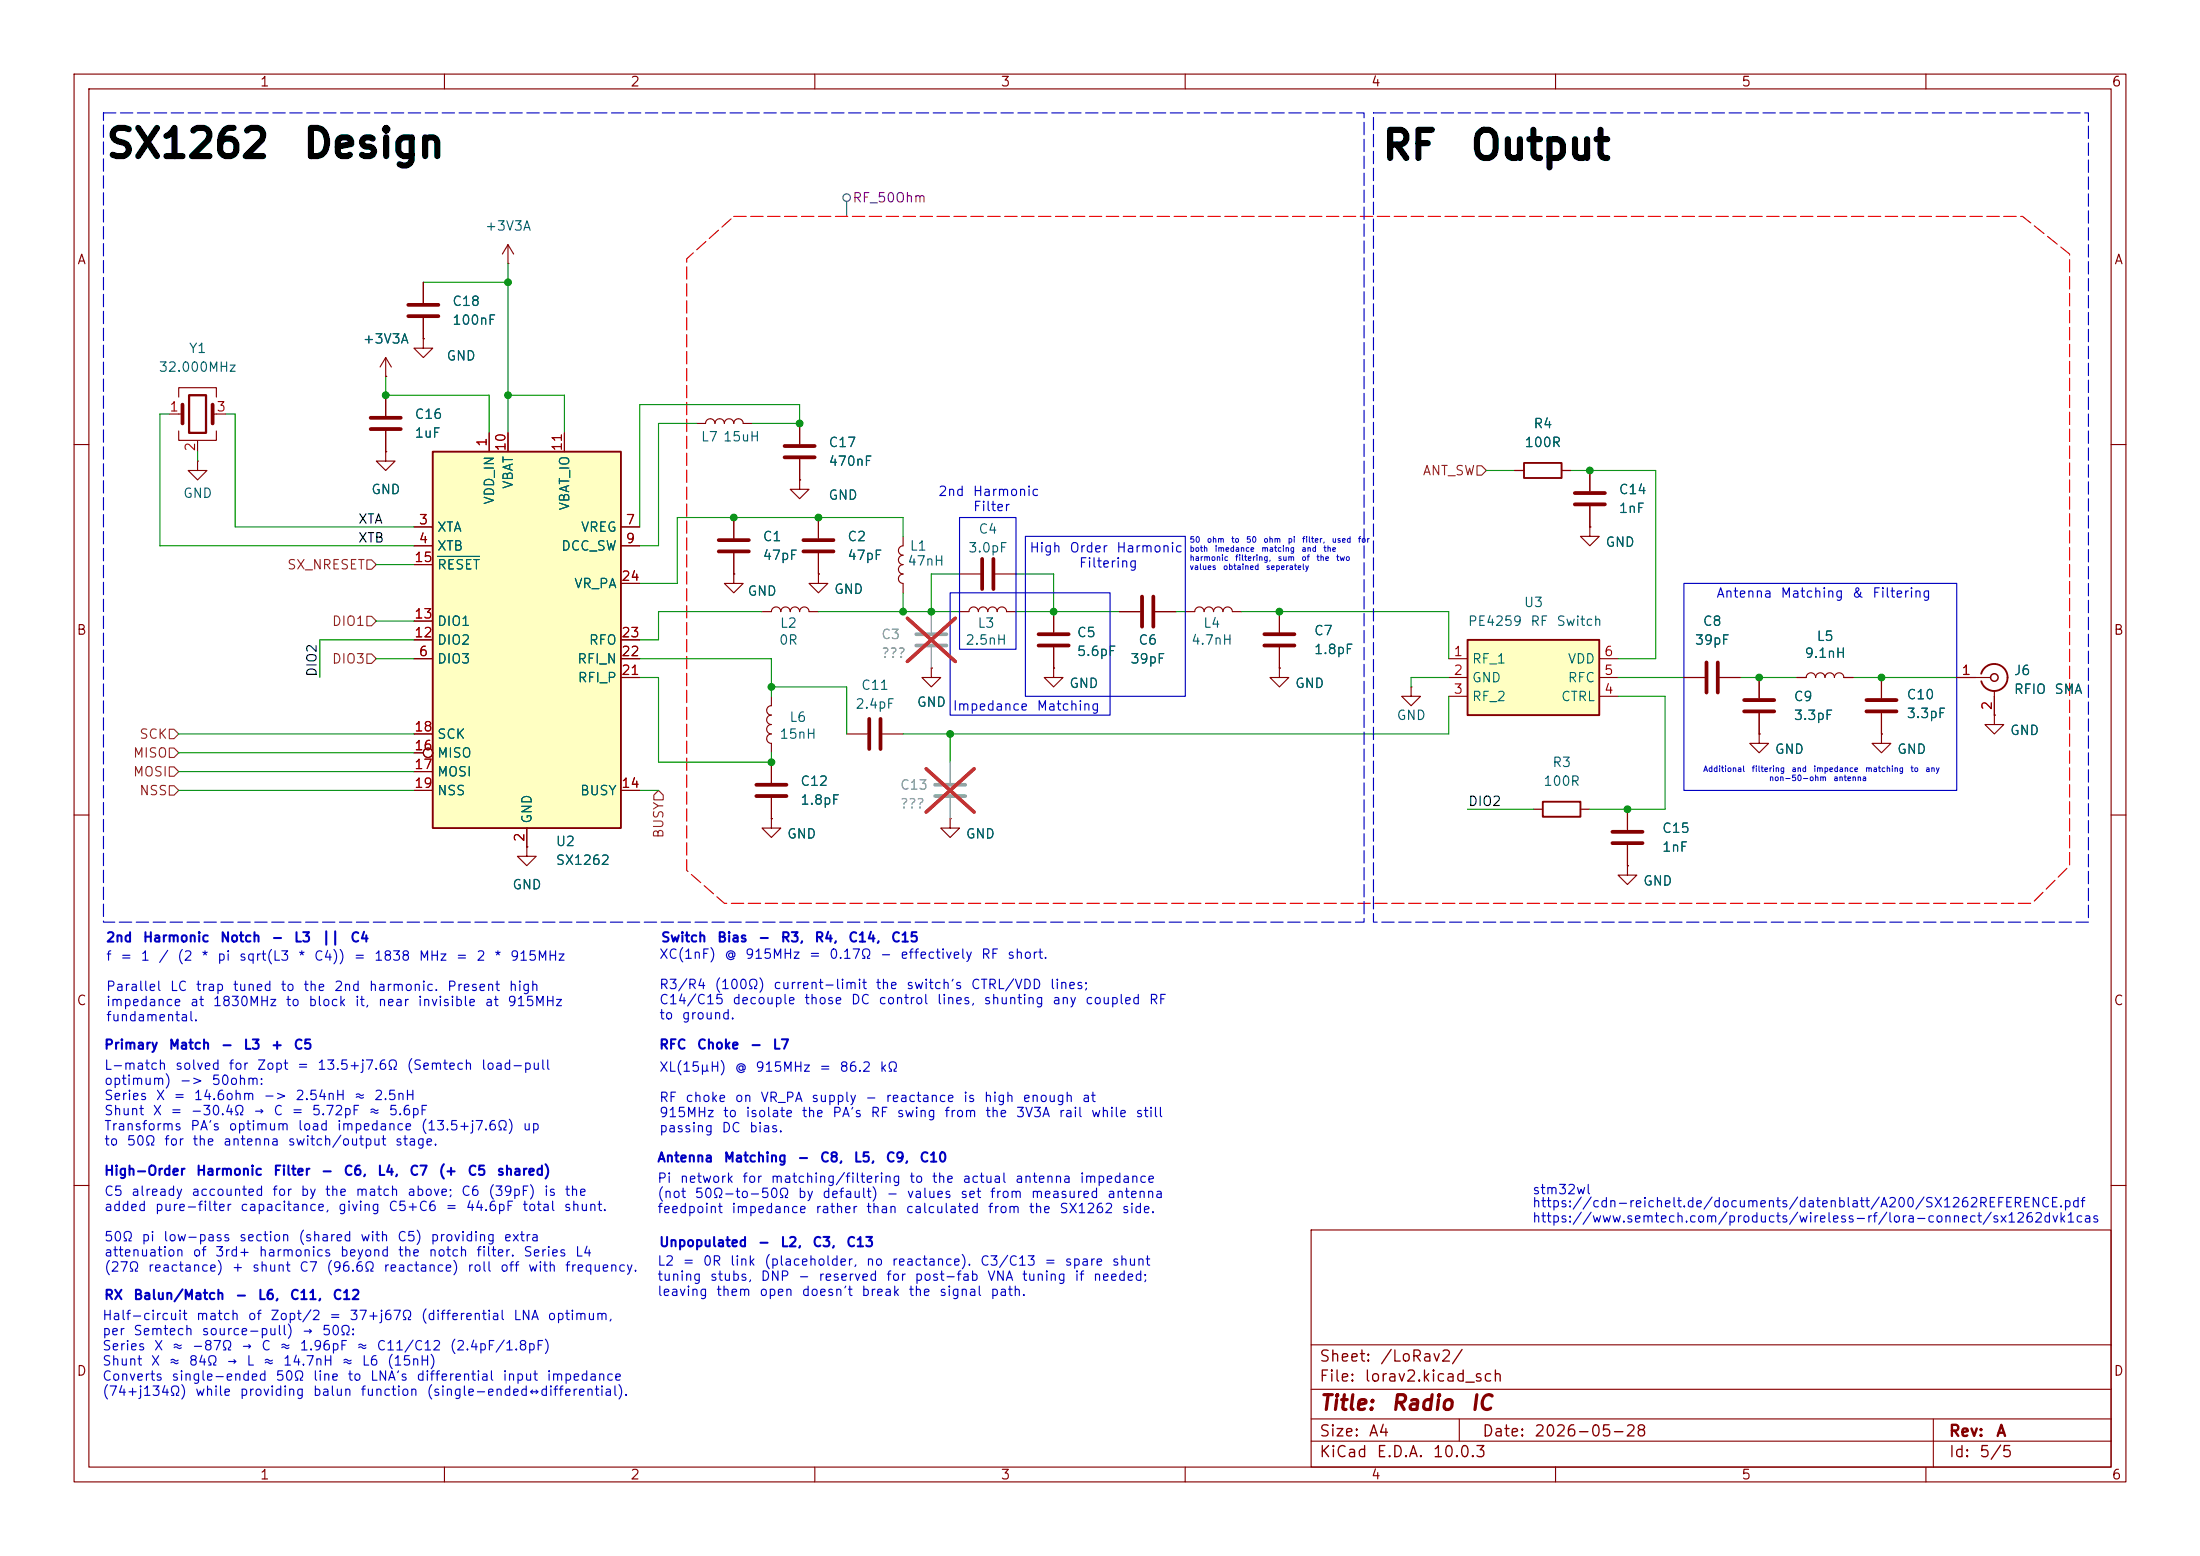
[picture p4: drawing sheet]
<svg xmlns="http://www.w3.org/2000/svg" width="297mm" height="210mm" viewBox="0 0 297 210" stroke-linecap="round" stroke-linejoin="round" font-family="sans-serif">
<g fill="none" stroke="#840000" stroke-width=".15">
<path d="M10 10h277v190h-277zM12 12h273v186h-273zM60 10v2M110 10v2M160 10v2M210 10v2M260 10v2M22.9 55.9h1.7M24.1 53.6v-1.3h5.1v1.3M24.1 58.2v1.2h5.1v-1.2M26.7 59.4v1.6M28.7 55.9h1.8"/>
<path d="M10 60h2M121.9 77.5a.63 .63 0 0 0-.6 .6 .63 .63 0 0 0 .6 .6v1.3M121.9 72.4v1.3a.64 .64 0 0 0-.6 .6 .64 .64 0 0 0 .6 .6 .64 .64 0 0 0-.6 .7 .64 .64 0 0 0 .6 .6 .63 .63 0 0 0-.6 .6 .63 .63 0 0 0 .6 .7M129.5 77.5h2.8M134.4 77.5h2.8M214.6 63.5v2.8M214.6 68.3v2.8M285 60h2M114.3 99.1h2.8M119.1 99.1h2.8M125.7 90.2v1.2h1.3l-1.3 1.3-1.2-1.3h1.2M125.7 90.2h.1"/>
<path d="M254 99.1v1.2h1.3l-1.3 1.3-1.3-1.3h1.3M254 99.1h.1M254 91.4v2.8M254 96.3v2.8M10 110h2M285 110h2M10 160h2M177 166h108v32h-108zM285 160h2M60 198v2M110 198v2M160 198v2"/>
<path d="M177 194.5h108M177 191.5h108M177 187.5h108M177 181.5h108M197 191.5v3M210 198v2M260 198v2M261 191.5v6.5"/>
</g>
<path d="M24.6 54.6v2.6M28.7 54.6v2.6M132.6 75.4v4.1M134.1 75.4v4.1M212.6 66.5h4.1M212.6 68.1h4.1M117.3 97v4.1M118.9 97v4.1M252 94.5h4M252 96h4" fill="none" stroke="#840000" stroke-width=".51"/>
<path d="M25.5 53.3h2.3v5.1h-2.3z" fill="none" stroke="#840000" stroke-width=".3"/>
<path d="M123.7 85.6h4.1M123.7 87.1h4.1" fill="none" stroke="#a1a1a1" stroke-width=".51"/>
<path d="M125.7 82.6v2.7M125.7 87.4v2.8" fill="none" stroke="#a1a1a1" stroke-width=".15"/>
<path d="M122.5 83.4l6.5 5.9M129 83.4l-6.5 5.9" fill="none" stroke="#e12e31" stroke-width=".46"/>
<path d="M198.1 86.4h17.8v10.1h-17.8z" fill="#ffffc2"/>
<path d="M205.7 62.5h5.1v2h-5.1zM198.1 86.4h17.8v10.1h-17.8zM267.5 90.9a1.81 1.81 0 0 1 2.7-1 1.81 1.81 0 0 1 .1 3 1.81 1.81 0 0 1-2.8-1" fill="none" stroke="#840000" stroke-width=".25"/>
<g fill="none" stroke="#840000" stroke-width=".15">
<path d="M94 57.2h1.2a.64 .64 0 0 1 .7-.7 .64 .64 0 0 1 .6 .7 .64 .64 0 0 1 .7-.7 .64 .64 0 0 1 .6 .7 .64 .64 0 0 1 .6-.7 .64 .64 0 0 1 .7 .7 .64 .64 0 0 1 .6-.7 .64 .64 0 0 1 .6 .7h1.3M26.7 62.2v1.3h1.2l-1.2 1.3-1.3-1.3h1.3M26.7 62.2h.1M52.1 61v1.2h1.2l-1.2 1.3-1.3-1.3h1.3M52.1 61h.1M99.1 69.9v2.7M99.1 74.7v2.8M204.5 63.5h1.2M210.8 63.5h1.3M190.5 92.7v1.3h1.3l-1.3 1.3-1.3-1.3h1.3M190.5 92.7h.1M195.6 88.9h2.5"/>
<path d="M195.6 91.4h2.5M195.6 94h2.5M215.9 88.9h2.5M215.9 91.4h2.5M215.9 94h2.5M227.3 91.4h2.8M232.2 91.4h2.7M264.2 91.4h4.5M269.2 96.5v1.3h1.3l-1.3 1.3-1.2-1.3h1.2M269.2 96.5h.1M269.2 93.2v3.3M71.1 114.3v1.3h1.3l-1.3 1.2-1.3-1.2h1.3"/>
<path d="M71.1 114.3h.1M104.1 110.5v1.3h1.3l-1.3 1.2-1.2-1.2h1.2M104.1 110.5h.1M104.1 102.9v2.8M104.1 107.7v2.8M128.3 110.5v1.3h1.2l-1.2 1.2-1.3-1.2h1.3M128.3 110.5h.1"/>
</g>
<path d="M97 72.9h4.1M97 74.4h4.1M230.4 89.4v4.1M231.9 89.4v4.1M102.1 105.9h4.1M102.1 107.4h4.1" fill="none" stroke="#840000" stroke-width=".51"/>
<circle cx="269.2" cy="91.4" r=".51" fill="none" stroke="#840000" stroke-width=".2"/>
<path d="M126.2 105.9h4.1M126.2 107.4h4.1" fill="none" stroke="#a1a1a1" stroke-width=".51"/>
<path d="M128.3 102.9v2.8M128.3 107.7v2.8" fill="none" stroke="#a1a1a1" stroke-width=".15"/>
<path d="M125 103.8l6.5 5.8M131.5 103.8l-6.5 5.8" fill="none" stroke="#e12e31" stroke-width=".46"/>
<path d="M58.4 61h25.4v50.8h-25.4z" fill="#ffffc2"/>
<path d="M58.4 61h25.4v50.8h-25.4zM208.3 108.2h5.1v2h-5.1z" fill="none" stroke="#840000" stroke-width=".25"/>
<g fill="none" stroke="#840000" stroke-width=".15">
<path d="M57.1 38.1v2.8M68.6 35.6h.1M68.6 33v2.6M68.6 33l-.8 1.3M68.6 33l.7 1.3M52.1 50.8h.1M52.1 48.3l-.8 1.2M52.1 48.3l.7 1.2M52.1 48.3v2.5M52.1 53.3v2.8M52.1 58.2v2.8M57.1 45.7v1.3h1.3l-1.3 1.3-1.2-1.3h1.2"/>
<path d="M57.1 45.7h.1M57.1 42.9v2.8M66 58.4v2.6M68.6 58.4v2.6M76.2 58.4v2.6M107.9 57.2v2.7M52.1 61h.1M55.9 71.1h2.5M55.9 73.7h2.5M55.9 76.2h2.5M83.8 71.1h2.6M83.8 73.7h2.6"/>
<path d="M83.8 78.7h2.6M99.1 77.5v1.2h1.2l-1.2 1.3-1.3-1.3h1.3M99.1 77.5h.1M99.1 69.9v2.7M99.1 74.7v2.8M107.9 64.8v1.2h1.3l-1.3 1.3-1.2-1.3h1.2M107.9 64.8h.1M107.9 62v2.8M110.5 77.5v1.2h1.3l-1.3 1.3-1.3-1.3h1.3M110.5 77.5h.1M110.5 69.9v2.7M110.5 74.7v2.8"/>
<path d="M204.5 63.5h1.2M210.8 63.5h1.3M214.6 71.1v1.3h1.3l-1.3 1.3-1.2-1.3h1.2M214.6 71.1h.1M214.6 63.5v2.8M214.6 68.3v2.8M55.9 88.9h2.5M55.9 86.4h2.5M55.9 83.8h2.5M55.9 99.1h2.5M83.8 88.9h2.6M83.8 86.4h2.6"/>
<path d="M83.8 91.4h2.6M102.9 82.6h1.2a.64 .64 0 0 1 .7-.7 .64 .64 0 0 1 .6 .7 .64 .64 0 0 1 .6-.7 .64 .64 0 0 1 .7 .7 .64 .64 0 0 1 .6-.7 .64 .64 0 0 1 .6 .7 .64 .64 0 0 1 .7-.7 .64 .64 0 0 1 .6 .7h1.3M104.1 94v1.2a.64 .64 0 0 0-.6 .7 .64 .64 0 0 0 .6 .6 .64 .64 0 0 0-.6 .6 .64 .64 0 0 0 .6 .7 .64 .64 0 0 0-.6 .6 .64 .64 0 0 0 .6 .7 .64 .64 0 0 0-.6 .6 .64 .64 0 0 0 .6 .6v1.3M125.7 90.2h.1M129.5 82.6h1.3a.64 .64 0 0 1 .6-.7 .64 .64 0 0 1 .7 .7 .64 .64 0 0 1 .6-.7 .64 .64 0 0 1 .6 .7 .64 .64 0 0 1 .7-.7 .64 .64 0 0 1 .6 .7 .64 .64 0 0 1 .7-.7 .64 .64 0 0 1 .6 .7h1.3M142.2 90.2v1.2h1.3l-1.3 1.3-1.2-1.3h1.2M142.2 90.2h.1M142.2 82.6v2.7M142.2 87.4v2.8M151.1 82.6h2.8M156 82.6h2.7M160 82.6h1.3a.64 .64 0 0 1 .6-.7 .64 .64 0 0 1 .7 .7 .64 .64 0 0 1 .6-.7 .64 .64 0 0 1 .6 .7 .64 .64 0 0 1 .7-.7 .64 .64 0 0 1 .6 .7 .64 .64 0 0 1 .6-.7 .64 .64 0 0 1 .7 .7h1.2"/>
<path d="M172.7 90.2v1.2h1.3l-1.3 1.3-1.3-1.3h1.3M172.7 90.2h.1M172.7 82.6v2.7M172.7 87.4v2.8M227.3 91.4h2.8M232.2 91.4h2.7M237.5 99.1v1.2h1.3l-1.3 1.3-1.3-1.3h1.3M237.5 99.1h.1M237.5 91.4v2.8M237.5 96.3v2.8M242.6 91.4h1.2a.64 .64 0 0 1 .7-.6 .64 .64 0 0 1 .6 .6 .64 .64 0 0 1 .6-.6 .64 .64 0 0 1 .7 .6 .64 .64 0 0 1 .6-.6 .64 .64 0 0 1 .6 .6 .64 .64 0 0 1 .7-.6 .64 .64 0 0 1 .6 .6h1.3M254 99.1h.1"/>
<path d="M254 91.4v2.8M254 96.3v2.8M264.2 91.4h2.5M269.2 96.5h.1M269.2 94v2.5M55.9 106.7h2.5M55.9 101.6h1.2M55.9 104.1h2.5M71.1 114.3h.1M71.1 111.8v2.5M83.8 106.7h2.6M104.1 110.5h.1"/>
<path d="M104.1 102.9v2.8M104.1 107.7v2.8M128.3 110.5h.1M207 109.2h1.3M213.4 109.2h1.2M219.7 116.8v1.3h1.3l-1.3 1.3-1.3-1.3h1.3M219.7 116.8h.1M219.7 109.2v2.8M219.7 114v2.8"/>
<circle cx="57.8" cy="101.6" r=".63"/>
</g>
<path d="M59.1 75.1h5.6" fill="none" stroke="#006464" stroke-width=".15"/>
<g fill="none" stroke="#840000" stroke-width=".51">
<path d="M50 56.4h4.1M50 57.9h4.1M55.1 41.1h4.1M55.1 42.7h4.1M105.9 60.2h4.1M105.9 61.7h4.1M108.5 72.9h4M108.5 74.4h4M140.2 85.6h4.1M140.2 87.1h4.1M154.2 80.5v4.1M155.7 80.5v4.1"/>
<path d="M170.7 85.6h4.1M170.7 87.1h4.1M235.5 94.5h4M235.5 96h4M217.7 112.3h4M217.7 113.8h4"/>
</g>
<g fill="none" stroke="#484848" stroke-width=".15">
<path d="M114.3 27.2v2"/>
<circle cx="114.3" cy="26.7" r=".51"/>
</g>
<path d="M99.1 29.2h173.9l6.4 5.1v82.5l-5.1 5.1h-176.5l-5.1-4.4v-82.6l6.4-5.7" fill="none" stroke="#f00" stroke-width=".15" stroke-dasharray="1.7 .6"/>
<path d="M49.5 75.6h.7l.6 .6-.6 .6h-.7zM199.4 62.9h.6l.7 .6-.7 .6h-.6zM22.9 98.4h.6l.6 .7-.6 .6h-.6zM49.5 88.3h.7l.6 .6-.6 .6h-.7zM49.5 83.2h.7l.6 .6-.6 .7h-.7zM22.9 103.5h.6l.6 .6-.6 .7h-.6zM22.9 106h.6l.6 .7-.6 .6h-.6zM22.9 101h.6l.6 .6-.6 .6h-.6zM88.9 106.7l.6 .6v.7h-1.2v-.7z" fill="none" stroke="#725600" stroke-width=".15"/>
<g fill="none" stroke="#009600" stroke-width=".15">
<path d="M57.1 38.1h11.5M68.6 35.6v22.8M22.9 55.9h-1.3v17.8h34.3M30.5 55.9h1.2v15.2h24.2M52.1 50.8v2.5h13.9v5.1M68.6 53.3h7.6v5.1M94 57.2h-5.1v16.5h-2.5M101.6 57.2h6.3v-2.6h-21.5v16.5M26.7 61v1.2M50.8 76.2h5.1M121.9 72.4v-2.5h-30.5v8.8h-5M129.5 77.5h-3.8v5.1"/>
<path d="M137.2 77.5h5v5.1M200.7 63.5h3.8M212.1 63.5h11.4v25.4h-5.1M24.1 99.1h31.8M50.8 83.8h5.1M50.8 88.9h5.1M55.9 86.4h-12.7v5M86.4 91.4h2.5v11.5h15.2v-1.3M86.4 88.9h17.7v5.1M102.9 82.6h-14v3.8h-2.5M104.1 92.7h10.2v6.4M110.5 82.6h19"/>
<path d="M121.9 80v2.6M128.3 99.1v3.8M137.2 82.6h13.9M158.7 82.6h1.3M167.6 82.6h28v6.3M195.6 91.4h-5.1v1.3M195.6 94v5.1h-73.7M218.4 91.4h8.9M218.4 94h6.4v15.2h-10.2M234.9 91.4h7.7M250.2 91.4h14M24.1 106.7h31.8"/>
<path d="M24.1 104.1h31.8M24.1 101.6h31.8M86.4 106.7h2.5M198.1 109.2h8.9"/>
</g>
<path d="M129.5 69.9h7.7v17.7h-7.7zM138.4 72.4h21.6v21.6h-21.6zM227.3 78.7h36.9v28h-36.9zM128.3 80h21.6v16.5h-21.6z" fill="none" stroke="#0000c2" stroke-width=".15"/>
<path d="M14 15.2h170.1v109.3h-170.1zM185.4 15.2h96.5v109.3h-96.5z" fill="none" stroke="#0000c2" stroke-width=".15" stroke-dasharray="1.7 .6"/>
<path d="M125.7 82.6v2.7M125.7 87.4v2.8M128.3 102.9v2.8M128.3 107.7v2.8" fill="none" stroke="#a1a1a1" stroke-width=".15"/>
<path d="M122.5 83.4l6.5 5.9M129 83.4l-6.5 5.9M125 103.8l6.5 5.8M131.5 103.8l-6.5 5.8" fill="none" stroke="#e12e31" stroke-width=".46"/>
<g fill="#009600" stroke="#009600" stroke-width=".14">
<circle cx="68.6" cy="38.1" r=".46"/>
<circle cx="52.1" cy="53.3" r=".46"/>
<circle cx="214.6" cy="63.5" r=".46"/>
<circle cx="254" cy="91.4" r=".46"/>
<circle cx="237.5" cy="91.4" r=".46"/>
<circle cx="219.7" cy="109.2" r=".46"/>
<circle cx="142.2" cy="82.6" r=".46"/>
<circle cx="110.5" cy="69.9" r=".46"/>
<circle cx="125.7" cy="82.6" r=".46"/>
<circle cx="121.9" cy="82.6" r=".46"/>
<circle cx="172.7" cy="82.6" r=".46"/>
<circle cx="128.3" cy="99.1" r=".46"/>
<circle cx="104.1" cy="102.9" r=".46"/>
<circle cx="104.1" cy="92.7" r=".46"/>
<circle cx="68.6" cy="53.3" r=".46"/>
<circle cx="99.1" cy="69.9" r=".46"/>
<circle cx="107.9" cy="57.2" r=".46"/>
</g>
<g font-size="3.8">
<text x="14.1" y="22.2">SX1262</text>
<text x="40.7" y="22.2">Design</text>
<text x="186.4" y="22.5">RF</text>
<text x="198.3" y="22.5">Output</text>
</g>
<g font-size="2" fill="#840000">
<text x="178" y="190.8">Title:</text>
<text x="187.7" y="190.8">Radio</text>
<text x="198.4" y="190.8">IC</text>
</g>
<g font-size="1.5" fill="#840000">
<text x="178" y="184.2">Sheet:</text>
<text x="186.2" y="184.2">/LoRav2/</text>
<text x="178" y="186.9">File:</text>
<text x="184.1" y="186.9">lorav2.kicad_sch</text>
<text x="178" y="197.1">KiCad</text>
<text x="178" y="194.3">Size:</text>
<text x="184.7" y="194.3">A4</text>
<text x="185.7" y="197.1">E.D.A.</text>
<text x="193.3" y="197.1">10.0.3</text>
<text x="200" y="194.3">Date:</text>
<text x="207" y="194.3">2026-05-28</text>
<text x="263" y="194.3">Rev:</text>
<text x="263" y="197.1">Id:</text>
<text x="267.1" y="197.1">5/5</text>
<text x="269.4" y="194.3">A</text>
</g>
<g font-size="1.3" fill="#840000">
<text x="35" y="12">1</text>
<text x="85" y="12">2</text>
<text x="135" y="12">3</text>
<text x="185" y="12">4</text>
<text x="235" y="12">5</text>
<text x="285" y="12">6</text>
<text x="10.3" y="36">A</text>
<text x="285.3" y="36">A</text>
<text x="10.3" y="86">B</text>
<text x="285.3" y="86">B</text>
<text x="10.3" y="136">C</text>
<text x="285.3" y="136">C</text>
<text x="10.3" y="186">D</text>
<text x="285.3" y="186">D</text>
<text x="35" y="200">1</text>
<text x="85" y="200">2</text>
<text x="135" y="200">3</text>
<text x="185" y="200">4</text>
<text x="235" y="200">5</text>
<text x="285" y="200">6</text>
</g>
<text font-size="1.3" fill="#840084" x="115" y="27.6">RF_50Ohm</text>
<g font-size="1.3" fill="#006464">
<text x="65.4" y="31.5">+3V3A</text>
<text x="61" y="41.6">C18</text>
<text x="25.4" y="48">Y1</text>
<text x="48.9" y="46.7">+3V3A</text>
<text x="61" y="44.2">100nF</text>
<text x="21.3" y="50.5">32.000MHz</text>
<text x="60.2" y="49">GND</text>
<text x="55.9" y="59.4">1uF</text>
<text x="55.9" y="56.9">C16</text>
<text x="94.5" y="59.9">L7</text>
<text x="97.5" y="59.9">15uH</text>
<text x="206.9" y="58.1">R4</text>
<text x="111.8" y="63.2">470nF</text>
<text x="111.8" y="60.7">C17</text>
<text x="205.7" y="60.7">100R</text>
<text x="24.6" y="67.5">GND</text>
<text x="50" y="67">GND</text>
<text x="67" y="68.2" transform="rotate(-90 67 68.2)">VDD_IN</text>
<text x="69.6" y="66.1" transform="rotate(-90 69.6 66.1)">VBAT</text>
<text x="77.2" y="69" transform="rotate(-90 77.2 69)">VBAT_IO</text>
<text x="111.8" y="67.8">GND</text>
<text x="218.4" y="69.6">1nF</text>
<text x="218.4" y="67">C14</text>
<text x="58.9" y="72.1">XTA</text>
<text x="58.9" y="74.6">XTB</text>
<text x="58.9" y="77.2">RESET</text>
<text x="75.7" y="74.6">DCC_SW</text>
<text x="78.3" y="72.1">VREG</text>
<text x="102.9" y="73.4">C1</text>
<text x="102.9" y="75.9">47pF</text>
<text x="114.3" y="73.4">C2</text>
<text x="114.3" y="75.9">47pF</text>
<text x="122.4" y="76.7">47nH</text>
<text x="122.7" y="74.6">L1</text>
<text x="130.6" y="74.9">3.0pF</text>
<text x="132" y="72.3">C4</text>
<text x="216.7" y="74.1">GND</text>
<text x="77.4" y="79.7">VR_PA</text>
<text x="100.8" y="80.7">GND</text>
<text x="112.5" y="80.5">GND</text>
<text x="205.6" y="82.3">U3</text>
<text x="58.9" y="89.9">DIO3</text>
<text x="58.9" y="87.3">DIO2</text>
<text x="58.9" y="84.8">DIO1</text>
<text x="77.8" y="89.9">RFI_N</text>
<text x="79.4" y="87.3">RFO</text>
<text x="105.1" y="87.3">0R</text>
<text x="105.2" y="85">L2</text>
<text x="130.2" y="87.3">2.5nH</text>
<text x="131.9" y="85">L3</text>
<text x="145.3" y="86.3">C5</text>
<text x="145.3" y="88.9">5.6pF</text>
<text x="152.5" y="89.9">39pF</text>
<text x="153.6" y="87.3">C6</text>
<text x="160.7" y="87.3">4.7nH</text>
<text x="162.4" y="85">L4</text>
<text x="177.3" y="86.1">C7</text>
<text x="177.3" y="88.6">1.8pF</text>
<text x="198.1" y="84.8">PE4259</text>
<text x="198.6" y="89.9">RF_1</text>
<text x="206.5" y="84.8">RF</text>
<text x="210" y="84.8">Switch</text>
<text x="211.6" y="89.9">VDD</text>
<text x="228.7" y="87.3">39pF</text>
<text x="229.8" y="84.8">C8</text>
<text x="243.5" y="89.1">9.1nH</text>
<text x="245.2" y="86.8">L5</text>
<text x="77.9" y="92.4">RFI_P</text>
<text x="115.4" y="96">2.4pF</text>
<text x="116.2" y="93.4">C11</text>
<text x="123.7" y="95.7">GND</text>
<text x="144.3" y="93.2">GND</text>
<text x="174.7" y="93.2">GND</text>
<text x="198.6" y="92.4">GND</text>
<text x="198.6" y="95">RF_2</text>
<text x="210.7" y="95">CTRL</text>
<text x="211.6" y="92.4">RFC</text>
<text x="242.1" y="95">C9</text>
<text x="257.3" y="94.7">C10</text>
<text x="271.8" y="91.4">J6</text>
<text x="271.8" y="94">RFIO</text>
<text x="277.3" y="94">SMA</text>
<text x="58.9" y="100">SCK</text>
<text x="105.1" y="100">15nH</text>
<text x="106.5" y="97.7">L6</text>
<text x="188.5" y="97.5">GND</text>
<text x="242.1" y="97.5">3.3pF</text>
<text x="257.3" y="97.2">3.3pF</text>
<text x="271.3" y="99.5">GND</text>
<text x="58.9" y="102.6">MISO</text>
<text x="58.9" y="105.1">MOSI</text>
<text x="58.9" y="107.7">NSS</text>
<text x="78.2" y="107.7">BUSY</text>
<text x="108" y="106.4">C12</text>
<text x="208.3" y="106.4">100R</text>
<text x="209.5" y="103.8">R3</text>
<text x="239.5" y="102.1">GND</text>
<text x="256" y="102.1">GND</text>
<text x="72.1" y="111.3" transform="rotate(-90 72.1 111.3)">GND</text>
<text x="106.2" y="113.5">GND</text>
<text x="108" y="108.9">1.8pF</text>
<text x="130.3" y="113.5">GND</text>
<text x="224.3" y="112.7">C15</text>
<text x="74.9" y="114.5">U2</text>
<text x="74.9" y="117">SX1262</text>
<text x="221.7" y="119.8">GND</text>
<text x="224.3" y="115.3">1nF</text>
<text x="69.1" y="120.4">GND</text>
</g>
<g font-size="1.3" fill="#a90000">
<text x="22.8" y="55.9">1</text>
<text x="29.1" y="55.9">3</text>
<text x="26.6" y="61" transform="rotate(-90 26.6 61)">2</text>
<text x="66" y="60.4" transform="rotate(-90 66 60.4)">1</text>
<text x="68.6" y="61" transform="rotate(-90 68.6 61)">10</text>
<text x="76.2" y="61" transform="rotate(-90 76.2 61)">11</text>
<text x="56.4" y="71.1">3</text>
<text x="84.4" y="71.1">7</text>
<text x="55.8" y="76.2">15</text>
<text x="56.4" y="73.6">4</text>
<text x="84.4" y="73.6">9</text>
<text x="55.8" y="83.8">13</text>
<text x="83.8" y="78.7">24</text>
<text x="55.8" y="86.3">12</text>
<text x="56.4" y="88.9">6</text>
<text x="83.8" y="88.9">22</text>
<text x="83.8" y="86.3">23</text>
<text x="196.1" y="88.9">1</text>
<text x="216.5" y="88.9">6</text>
<text x="83.8" y="91.4">21</text>
<text x="196.1" y="91.4">2</text>
<text x="196.1" y="94">3</text>
<text x="216.5" y="94">4</text>
<text x="216.5" y="91.4">5</text>
<text x="264.7" y="91.4">1</text>
<text x="269.2" y="96" transform="rotate(-90 269.2 96)">2</text>
<text x="55.8" y="101.6">16</text>
<text x="55.8" y="99">18</text>
<text x="55.8" y="104.1">17</text>
<text x="55.8" y="106.7">19</text>
<text x="83.8" y="106.7">14</text>
<text x="71.1" y="113.7" transform="rotate(-90 71.1 113.7)">2</text>
</g>
<g font-size="1.3" fill="#725600">
<text x="192" y="64.5">ANT_SW</text>
<text x="38.7" y="77.2">SX_NRESET</text>
<text x="44.7" y="89.9">DIO3</text>
<text x="44.7" y="84.8">DIO1</text>
<text x="18.7" y="100">SCK</text>
<text x="17.9" y="105.1">MOSI</text>
<text x="17.9" y="102.6">MISO</text>
<text x="18.7" y="107.7">NSS</text>
<text x="89.9" y="113.2" transform="rotate(-90 89.9 113.2)">BUSY</text>
</g>
<g font-size="1.3" fill="#0f0f0f">
<text x="48.3" y="71">XTA</text>
<text x="48.3" y="73.5">XTB</text>
<text x="43.1" y="91.4" transform="rotate(-90 43.1 91.4)">DIO2</text>
<text x="198.1" y="109.1">DIO2</text>
</g>
<g font-size="1.3" fill="#0000c2">
<text x="126.6" y="67.3">2nd</text>
<text x="131.2" y="67.3">Harmonic</text>
<text x="131.3" y="69.3">Filter</text>
<text x="138.9" y="74.9">High</text>
<text x="144.3" y="74.9">Order</text>
<text x="145.6" y="76.9">Filtering</text>
<text x="150.6" y="74.9">Harmonic</text>
<text x="231.6" y="81">Antenna</text>
<text x="240.3" y="81">Matching</text>
<text x="249.9" y="81">&amp;</text>
<text x="252.7" y="81">Filtering</text>
<text x="128.5" y="96.2">Impedance</text>
<text x="139.9" y="96.2">Matching</text>
<text x="14.2" y="127.5">2nd</text>
<text x="14.2" y="130">f</text>
<text x="16.1" y="130">=</text>
<text x="18.9" y="130">1</text>
<text x="19.2" y="127.5">Harmonic</text>
<text x="21.3" y="130">/</text>
<text x="23.8" y="130">(2</text>
<text x="27.1" y="130">*</text>
<text x="29.2" y="130">pi</text>
<text x="29.6" y="127.5">Notch</text>
<text x="32.2" y="130">sqrt(L3</text>
<text x="36.6" y="127.5">-</text>
<text x="39.6" y="127.5">L3</text>
<text x="40.1" y="130">*</text>
<text x="42.3" y="130">C4))</text>
<text x="43.3" y="127.5">||</text>
<text x="47.2" y="127.5">C4</text>
<text x="47.7" y="130">=</text>
<text x="50.4" y="130">1838</text>
<text x="56.4" y="130">MHz</text>
<text x="61.4" y="130">=</text>
<text x="64.2" y="130">2</text>
<text x="66.6" y="130">*</text>
<text x="68.8" y="130">915MHz</text>
<text x="88.9" y="129.7">XC(1nF)</text>
<text x="89.2" y="127.5">Switch</text>
<text x="96.7" y="127.5">Bias</text>
<text x="97.7" y="129.7">@</text>
<text x="100.5" y="129.7">915MHz</text>
<text x="102.3" y="127.5">-</text>
<text x="105.3" y="127.5">R3,</text>
<text x="109.1" y="129.7">=</text>
<text x="109.9" y="127.5">R4,</text>
<text x="111.8" y="129.7">0.17Ω</text>
<text x="114.4" y="127.5">C14,</text>
<text x="118.7" y="129.7">-</text>
<text x="120.2" y="127.5">C15</text>
<text x="121.4" y="129.7">effectively</text>
<text x="132.4" y="129.7">RF</text>
<text x="135.9" y="129.7">short.</text>
<text x="14.2" y="134.1">Parallel</text>
<text x="14.2" y="136.1">impedance</text>
<text x="22.9" y="134.1">LC</text>
<text x="25.6" y="136.1">at</text>
<text x="26.3" y="134.1">trap</text>
<text x="28.6" y="136.1">1830MHz</text>
<text x="31.3" y="134.1">tuned</text>
<text x="37.8" y="134.1">to</text>
<text x="38.5" y="136.1">to</text>
<text x="40.9" y="134.1">the</text>
<text x="41.5" y="136.1">block</text>
<text x="45" y="134.1">2nd</text>
<text x="47.8" y="136.1">it,</text>
<text x="49.7" y="134.1">harmonic.</text>
<text x="50.9" y="136.1">near</text>
<text x="56.3" y="136.1">invisible</text>
<text x="60.3" y="134.1">Present</text>
<text x="65.4" y="136.1">at</text>
<text x="68.4" y="136.1">915MHz</text>
<text x="68.6" y="134.1">high</text>
<text x="88.9" y="133.8">R3/R4</text>
<text x="88.9" y="135.9">C14/C15</text>
<text x="88.9" y="137.9">to</text>
<text x="91.9" y="137.9">ground.</text>
<text x="96.4" y="133.8">(100Ω)</text>
<text x="98.8" y="135.9">decouple</text>
<text x="104.3" y="133.8">current-limit</text>
<text x="108.5" y="135.9">those</text>
<text x="114.8" y="135.9">DC</text>
<text x="118.1" y="133.8">the</text>
<text x="118.5" y="135.9">control</text>
<text x="122.2" y="133.8">switch's</text>
<text x="126.4" y="135.9">lines,</text>
<text x="131" y="133.8">CTRL/VDD</text>
<text x="132.7" y="135.9">shunting</text>
<text x="141.6" y="133.8">lines;</text>
<text x="142" y="135.9">any</text>
<text x="146.4" y="135.9">coupled</text>
<text x="155" y="135.9">RF</text>
<text x="14" y="141.9">Primary</text>
<text x="14.2" y="138.2">fundamental.</text>
<text x="22.7" y="141.9">Match</text>
<text x="29.7" y="141.9">-</text>
<text x="32.8" y="141.9">L3</text>
<text x="36.5" y="141.9">+</text>
<text x="39.6" y="141.9">C5</text>
<text x="88.9" y="141.9">RFC</text>
<text x="94" y="141.9">Choke</text>
<text x="101.2" y="141.9">-</text>
<text x="104.2" y="141.9">L7</text>
<text x="14" y="144.7">L-match</text>
<text x="14" y="146.8">optimum)</text>
<text x="14" y="148.8">Series</text>
<text x="20.9" y="148.8">X</text>
<text x="23.3" y="148.8">=</text>
<text x="23.5" y="144.7">solved</text>
<text x="24.2" y="146.8">-&gt;</text>
<text x="26.1" y="148.8">14.6ohm</text>
<text x="28.5" y="146.8">50ohm:</text>
<text x="30.8" y="144.7">for</text>
<text x="34.6" y="144.7">Zopt</text>
<text x="35.5" y="148.8">-&gt;</text>
<text x="39.8" y="148.8">2.54nH</text>
<text x="40" y="144.7">=</text>
<text x="42.7" y="144.7">13.5+j7.6Ω</text>
<text x="47.7" y="148.8">≈</text>
<text x="50.4" y="148.8">2.5nH</text>
<text x="54.8" y="144.7">(Semtech</text>
<text x="64.9" y="144.7">load-pull</text>
<text x="88.9" y="145">XL(15µH)</text>
<text x="88.9" y="149.1">RF</text>
<text x="92.4" y="149.1">choke</text>
<text x="99.1" y="145">@</text>
<text x="99.1" y="149.1">on</text>
<text x="101.9" y="145">915MHz</text>
<text x="102.6" y="149.1">VR_PA</text>
<text x="109.4" y="149.1">supply</text>
<text x="110.5" y="145">=</text>
<text x="113.2" y="145">86.2</text>
<text x="116.7" y="149.1">-</text>
<text x="118.6" y="145">kΩ</text>
<text x="119.4" y="149.1">reactance</text>
<text x="129.9" y="149.1">is</text>
<text x="132.7" y="149.1">high</text>
<text x="138" y="149.1">enough</text>
<text x="146" y="149.1">at</text>
<text x="14" y="150.8">Shunt</text>
<text x="14" y="152.9">Transforms</text>
<text x="14" y="154.9">to</text>
<text x="17" y="154.9">50Ω</text>
<text x="20.5" y="150.8">X</text>
<text x="22.1" y="154.9">for</text>
<text x="22.9" y="150.8">=</text>
<text x="25.6" y="152.9">PA's</text>
<text x="25.6" y="150.8">-30.4Ω</text>
<text x="25.9" y="154.9">the</text>
<text x="30" y="154.9">antenna</text>
<text x="30.8" y="152.9">optimum</text>
<text x="34.1" y="150.8">→</text>
<text x="36.8" y="150.8">C</text>
<text x="38.8" y="154.9">switch/output</text>
<text x="39.3" y="150.8">=</text>
<text x="40.1" y="152.9">load</text>
<text x="42" y="150.8">5.72pF</text>
<text x="45.4" y="152.9">impedance</text>
<text x="49.6" y="150.8">≈</text>
<text x="52.4" y="150.8">5.6pF</text>
<text x="53.2" y="154.9">stage.</text>
<text x="56.7" y="152.9">(13.5+j7.6Ω)</text>
<text x="70.5" y="152.9">up</text>
<text x="88.9" y="151.1">915MHz</text>
<text x="88.9" y="153.1">passing</text>
<text x="97.3" y="153.1">DC</text>
<text x="97.5" y="151.1">to</text>
<text x="100.6" y="151.1">isolate</text>
<text x="101" y="153.1">bias.</text>
<text x="108.1" y="151.1">the</text>
<text x="112.3" y="151.1">PA's</text>
<text x="117.4" y="151.1">RF</text>
<text x="121" y="151.1">swing</text>
<text x="127.4" y="151.1">from</text>
<text x="132.9" y="151.1">the</text>
<text x="137.1" y="151.1">3V3A</text>
<text x="142.8" y="151.1">rail</text>
<text x="147.2" y="151.1">while</text>
<text x="153.2" y="151.1">still</text>
<text x="14" y="159">High-Order</text>
<text x="14" y="161.7">C5</text>
<text x="17.6" y="161.7">already</text>
<text x="25.7" y="161.7">accounted</text>
<text x="26.4" y="159">Harmonic</text>
<text x="36.7" y="161.7">for</text>
<text x="36.8" y="159">Filter</text>
<text x="40.5" y="161.7">by</text>
<text x="43.3" y="159">-</text>
<text x="43.8" y="161.7">the</text>
<text x="46.3" y="159">C6,</text>
<text x="47.9" y="161.7">match</text>
<text x="50.9" y="159">L4,</text>
<text x="54.9" y="161.7">above;</text>
<text x="55.2" y="159">C7</text>
<text x="59.1" y="159">(+</text>
<text x="62.2" y="161.7">C6</text>
<text x="63" y="159">C5</text>
<text x="65.8" y="161.7">(39pF)</text>
<text x="67" y="159">shared)</text>
<text x="73.3" y="161.7">is</text>
<text x="76.1" y="161.7">the</text>
<text x="88.6" y="160">Pi</text>
<text x="88.6" y="157.2">Antenna</text>
<text x="91.7" y="160">network</text>
<text x="97.6" y="157.2">Matching</text>
<text x="100.1" y="160">for</text>
<text x="104" y="160">matching/filtering</text>
<text x="107.6" y="157.2">-</text>
<text x="110.6" y="157.2">C8,</text>
<text x="115.2" y="157.2">L5,</text>
<text x="119.5" y="157.2">C9,</text>
<text x="122.7" y="160">to</text>
<text x="124" y="157.2">C10</text>
<text x="125.7" y="160">the</text>
<text x="129.8" y="160">actual</text>
<text x="136.9" y="160">antenna</text>
<text x="145.7" y="160">impedance</text>
<text x="206.8" y="161.5">stm32wl</text>
<text x="14" y="163.8">added</text>
<text x="14" y="167.9">50Ω</text>
<text x="19" y="167.9">pi</text>
<text x="20.8" y="163.8">pure-filter</text>
<text x="21.9" y="167.9">low-pass</text>
<text x="32.2" y="167.9">section</text>
<text x="32.3" y="163.8">capacitance,</text>
<text x="40.2" y="167.9">(shared</text>
<text x="45.5" y="163.8">giving</text>
<text x="48.5" y="167.9">with</text>
<text x="52.3" y="163.8">C5+C6</text>
<text x="53.5" y="167.9">C5)</text>
<text x="58" y="167.9">providing</text>
<text x="60" y="163.8">=</text>
<text x="62.8" y="163.8">44.6pF</text>
<text x="67.9" y="167.9">extra</text>
<text x="70.4" y="163.8">total</text>
<text x="76" y="163.8">shunt.</text>
<text x="88.6" y="162">(not</text>
<text x="88.6" y="164.1">feedpoint</text>
<text x="93.7" y="162">50Ω-to-50Ω</text>
<text x="98.6" y="164.1">impedance</text>
<text x="107.6" y="162">by</text>
<text x="110" y="164.1">rather</text>
<text x="110.9" y="162">default)</text>
<text x="116.8" y="164.1">than</text>
<text x="119.6" y="162">-</text>
<text x="122.2" y="164.1">calculated</text>
<text x="122.3" y="162">values</text>
<text x="129.5" y="162">set</text>
<text x="133.3" y="164.1">from</text>
<text x="133.6" y="162">from</text>
<text x="138.8" y="164.1">the</text>
<text x="139.1" y="162">measured</text>
<text x="142.9" y="164.1">SX1262</text>
<text x="149.4" y="162">antenna</text>
<text x="151.4" y="164.1">side.</text>
<text x="206.8" y="163.3">https://cdn-reichelt.de/documents/datenblatt/A200/SX1262REFERENCE.pdf</text>
<text x="206.8" y="165.3">https://www.semtech.com/products/wireless-rf/lora-connect/sx1262dvk1cas</text>
<text x="14" y="169.9">attenuation</text>
<text x="14" y="171.9">(27Ω</text>
<text x="19.9" y="171.9">reactance)</text>
<text x="25.9" y="169.9">of</text>
<text x="29" y="169.9">3rd+</text>
<text x="31.2" y="171.9">+</text>
<text x="33.9" y="171.9">shunt</text>
<text x="34.8" y="169.9">harmonics</text>
<text x="40.3" y="171.9">C7</text>
<text x="44" y="171.9">(96.6Ω</text>
<text x="45.8" y="169.9">beyond</text>
<text x="51.7" y="171.9">reactance)</text>
<text x="53.6" y="169.9">the</text>
<text x="57.8" y="169.9">notch</text>
<text x="63" y="171.9">roll</text>
<text x="64.2" y="169.9">filter.</text>
<text x="67.4" y="171.9">off</text>
<text x="70.6" y="169.9">Series</text>
<text x="71.2" y="171.9">with</text>
<text x="76.2" y="171.9">frequency.</text>
<text x="77.5" y="169.9">L4</text>
<text x="88.6" y="171.1">L2</text>
<text x="88.6" y="173.2">tuning</text>
<text x="88.9" y="168.6">Unpopulated</text>
<text x="92.1" y="171.1">=</text>
<text x="94.8" y="171.1">0R</text>
<text x="95.7" y="173.2">stubs,</text>
<text x="98.4" y="171.1">link</text>
<text x="102.2" y="168.6">-</text>
<text x="102.6" y="173.2">DNP</text>
<text x="103.1" y="171.1">(placeholder,</text>
<text x="105.3" y="168.6">L2,</text>
<text x="107.6" y="173.2">-</text>
<text x="109.6" y="168.6">C3,</text>
<text x="110.4" y="173.2">reserved</text>
<text x="114.2" y="168.6">C13</text>
<text x="116.8" y="171.1">no</text>
<text x="119.5" y="173.2">for</text>
<text x="120.3" y="171.1">reactance).</text>
<text x="123.4" y="173.2">post-fab</text>
<text x="132.2" y="171.1">C3/C13</text>
<text x="133.2" y="173.2">VNA</text>
<text x="137.9" y="173.2">tuning</text>
<text x="140.9" y="171.1">=</text>
<text x="143.6" y="171.1">spare</text>
<text x="145" y="173.2">if</text>
<text x="147.5" y="173.2">needed;</text>
<text x="150" y="171.1">shunt</text>
<text x="13.7" y="178.5">Half-circuit</text>
<text x="14" y="175.7">RX</text>
<text x="17.9" y="175.7">Balun/Match</text>
<text x="26.4" y="178.5">match</text>
<text x="31.7" y="175.7">-</text>
<text x="33.4" y="178.5">of</text>
<text x="34.7" y="175.7">L6,</text>
<text x="36.4" y="178.5">Zopt/2</text>
<text x="39" y="175.7">C11,</text>
<text x="44.3" y="178.5">=</text>
<text x="44.8" y="175.7">C12</text>
<text x="47.1" y="178.5">37+j67Ω</text>
<text x="56.7" y="178.5">(differential</text>
<text x="69.2" y="178.5">LNA</text>
<text x="73.8" y="178.5">optimum,</text>
<text x="88.6" y="175.2">leaving</text>
<text x="96.6" y="175.2">them</text>
<text x="102.4" y="175.2">open</text>
<text x="108.1" y="175.2">doesn't</text>
<text x="116.2" y="175.2">break</text>
<text x="122.6" y="175.2">the</text>
<text x="126.7" y="175.2">signal</text>
<text x="133.6" y="175.2">path.</text>
<text x="13.7" y="180.5">per</text>
<text x="13.7" y="182.6">Series</text>
<text x="13.7" y="184.6">Shunt</text>
<text x="17.9" y="180.5">Semtech</text>
<text x="20.3" y="184.6">X</text>
<text x="20.7" y="182.6">X</text>
<text x="22.6" y="184.6">≈</text>
<text x="23.1" y="182.6">≈</text>
<text x="25.4" y="184.6">84Ω</text>
<text x="25.8" y="182.6">−87Ω</text>
<text x="27.1" y="180.5">source-pull)</text>
<text x="30.4" y="184.6">→</text>
<text x="32.4" y="182.6">→</text>
<text x="33.2" y="184.6">L</text>
<text x="35.2" y="182.6">C</text>
<text x="35.4" y="184.6">≈</text>
<text x="37.6" y="182.6">≈</text>
<text x="38.1" y="184.6">14.7nH</text>
<text x="40.4" y="182.6">1.96pF</text>
<text x="40.6" y="180.5">→</text>
<text x="43.4" y="180.5">50Ω:</text>
<text x="46" y="184.6">≈</text>
<text x="48" y="182.6">≈</text>
<text x="48.7" y="184.6">L6</text>
<text x="50.7" y="182.6">C11/C12</text>
<text x="52.2" y="184.6">(15nH)</text>
<text x="60.6" y="182.6">(2.4pF/1.8pF)</text>
<text x="13.7" y="186.7">Converts</text>
<text x="13.7" y="188.7">(74+j134Ω)</text>
<text x="23.1" y="186.7">single-ended</text>
<text x="26.3" y="188.7">while</text>
<text x="32.3" y="188.7">providing</text>
<text x="37.1" y="186.7">50Ω</text>
<text x="42.1" y="186.7">line</text>
<text x="42.1" y="188.7">balun</text>
<text x="46.8" y="186.7">to</text>
<text x="48.6" y="188.7">function</text>
<text x="49.9" y="186.7">LNA's</text>
<text x="56.1" y="186.7">differential</text>
<text x="57.5" y="188.7">(single-ended↔differential).</text>
<text x="67.8" y="186.7">input</text>
<text x="73.7" y="186.7">impedance</text>
</g>
<g font-size="1.3" fill="#989898">
<text x="118.9" y="86.6">C3</text>
<text x="118.9" y="89.1">???</text>
<text x="121.4" y="106.9">C13</text>
<text x="121.4" y="109.4">???</text>
</g>
<g font-size=".8" fill="#0000c2">
<text x="160.5" y="73.4">50</text>
<text x="160.5" y="74.6">both</text>
<text x="160.5" y="75.9">harmonic</text>
<text x="160.5" y="77.1">values</text>
<text x="162.9" y="73.4">ohm</text>
<text x="163.9" y="74.6">imedance</text>
<text x="165" y="77.1">obtained</text>
<text x="166.1" y="73.4">to</text>
<text x="166.7" y="75.9">filtering,</text>
<text x="168.2" y="73.4">50</text>
<text x="170.2" y="74.6">matcing</text>
<text x="170.5" y="73.4">ohm</text>
<text x="170.8" y="77.1">seperately</text>
<text x="172.4" y="75.9">sum</text>
<text x="173.8" y="73.4">pi</text>
<text x="175.6" y="74.6">and</text>
<text x="175.6" y="75.9">of</text>
<text x="175.7" y="73.4">filter,</text>
<text x="177.6" y="75.9">the</text>
<text x="178.6" y="74.6">the</text>
<text x="179.7" y="73.4">used</text>
<text x="180.3" y="75.9">two</text>
<text x="183.3" y="73.4">for</text>
<text x="229.9" y="104.4">Additional</text>
<text x="236.4" y="104.4">filtering</text>
<text x="238.8" y="105.6">non-50-ohm</text>
<text x="241.8" y="104.4">and</text>
<text x="244.7" y="104.4">impedance</text>
<text x="247.4" y="105.6">antenna</text>
<text x="251.7" y="104.4">matching</text>
<text x="257.8" y="104.4">to</text>
<text x="259.8" y="104.4">any</text>
</g>
</svg>
